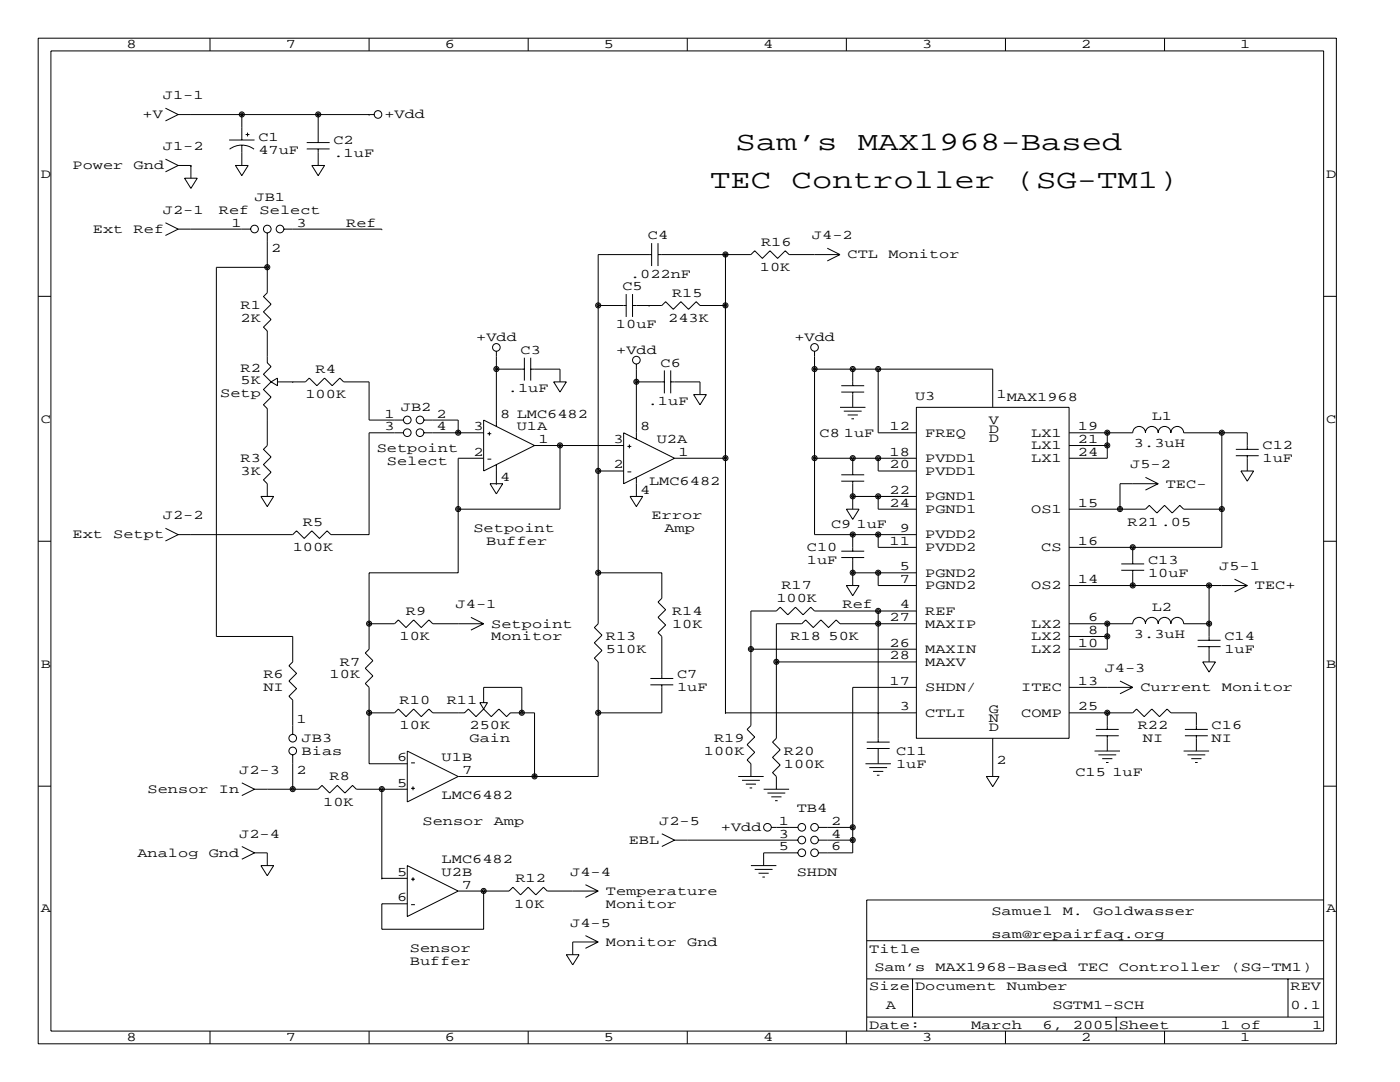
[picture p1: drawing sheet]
<svg xmlns="http://www.w3.org/2000/svg" width="279mm" height="216mm" viewBox="0 0 279 216" stroke-linecap="round" stroke-linejoin="round" font-family="sans-serif">
<g fill="none" stroke="#000" stroke-width=".2">
<path d="M7.6 7.6h259.1v200.7h-259.1zM10.2 10.2h254v195.5h-254zM41.9 7.6v2.6M73.7 7.6v2.6M105.4 7.6v2.6M137.2 7.6v2.6M168.9 7.6v2.6M200.7 7.6v2.6M232.4 7.6v2.6M33 31.7l2.6 1.3M33 21.6l2.6 1.3M35.6 22.9h39.1"/>
<path d="M35.6 33h2.5M35.6 33l-2.6 1.3M35.6 22.9l-2.6 1.2M36.8 35.6h2.6l-1.3 2zM38.1 33h.1M38.1 33v2.6M45.7 27.9h5.1M45.8 29.8a4.1 4.1 0 0 1 4.9 0M47 33h2.5l-1.2 2.1zM48.3 22.9v5M48.3 29v4M49 26.8h.8"/>
<path d="M49.4 26.5v.7M61.2 29.7h4.6M61.2 28.4h4.6M62.2 33h2.6l-1.3 2.1zM63.5 22.9v5.5M63.5 29.7v3.3M73.7 22.9h.1M7.6 59.1h2.6M33 44.4l2.6 1.3M35.6 45.7h14.4M35.6 45.7l-2.6 1.3M53.3 46.5v11.9l-.7 .8 1.5 1.5-1.5 1.5 1.5 1.6-1.5 1.5 .7 .7v6.4l.8 .8-1.5 1.5 1.5 1.5"/>
<path d="M53.3 53.3h-10.1v73.7h15.2v5.1l-.7 .7 1.5 1.6-1.5 1.5 1.5 1.5-1.5 1.5 .7 .8v6.9M56.6 45.7h19.6M76.2 45.7h.1M125 58.7v4.5M126.2 58.7v4.5M130 50.8h-10.6v73.7l-.8 .7 1.5 1.5-1.5 1.6 1.5 1.5-1.5 1.5 .8 .8v22.8h-28M130 48.5v4.6M131.3 50.8h18.6l.7-.8 1.5 1.6 1.6-1.6 1.5 1.6 1.5-1.6 .8 .8h10.1M131.3 48.5v4.6M144.8 50.8v91.4M165.1 49.5l2.5 1.3M167.6 50.8l-2.5 1.3"/>
<path d="M264.2 59.1h2.5M54.1 76.2l-1.5 1.5 1.5 1.5-1.5 1.6 .7 .7v7.4l-.7 .8 1.5 1.5-1.5 1.5 1.5 1.5-1.5 1.6 .7 .7v2.6M54.1 76.2l1.3-.8v1.6zM55.4 76.2h5.6l.7-.8 1.5 1.6 1.6-1.6 1.5 1.6 1.5-1.6 .8 .8h5.1v7.6h6.8M58.4 76.2h.1M99.1 70.1v15M99.1 73.7h5.5M104.6 71.4v4.5M105.9 73.7h5.9v2.5M105.9 71.4v4.5M110.5 76.2h2.5l-1.2 2zM119.4 61h.1"/>
<path d="M119.4 61h5.6M126.2 61h5.9l.7-.8 1.6 1.5 1.5-1.5 1.5 1.5 1.5-1.5 .8 .8h5.1M127 76.2h5.6M127 72.6v15M129.5 61h.1M132.6 73.9v4.6M133.9 76.2h5.8v2.5M133.9 73.9v4.6M138.4 78.7h2.6l-1.3 2.1zM162.6 70.1v36.6h20.3M162.6 73.7h35.5v7.6M167.9 77h4.6"/>
<path d="M167.9 78.2h4.6M170.2 73.7h.1M170.2 73.7v3.3M170.2 78.2v3.1M175.3 73.7v12.7h7.6M52.1 99.1h2.5l-1.3 2zM80.5 86.4h-6.8v20.3h-7.7l-.7-.8-1.5 1.5-1.6-1.5-1.5 1.5-1.5-1.5-.8 .8h-22.8M84.6 86.4h11.9M84.6 83.8h6.8v2.6M96.5 91.4h-5.1v22.9h-17.7v15.2l-.8 .8 1.5 1.5-1.5 1.5 1.5 1.6-1.5 1.5 .8 .8v15.2h7.6M96.5 83.8l10.2 5.1-10.2 5.1zM97.3 86.5h.7"/>
<path d="M97.3 91.6h.7M97.7 86.2v.7M97.8 96.5h2.5l-1.2 2.1zM99.1 96.5h.1M99.1 92.7v3.8M106.7 88.9h17.8M111.8 88.9h.1M111.8 88.9v12.7h-20.4M119.4 94h5.1M124.5 86.4l10.1 5-10.1 5.1zM125.2 89.1h.8M125.2 94.2h.8"/>
<path d="M125.6 88.7v.8M125.7 99.1h2.6l-1.3 2zM127 95.2v3.9M134.6 91.4h10.2M162.6 91.4h20.3M167.6 81.3h5.1M167.9 94.7h4.6M167.9 96h4.6M168.4 82h3.6M169.2 82.8h2M169.9 83.6h.5M170.2 99.1h12.7"/>
<path d="M170.2 91.4v3.3M170.2 96v5.6M175.3 99.1v2.5h7.6M175.3 91.4v2.6h7.6M182.9 81.3h30.5v66h-30.5zM213.4 86.4h12.7a1.27 1.27 0 0 1 1.2-1.3 1.27 1.27 0 0 1 1.3 1.3 1.27 1.27 0 0 1 1.3-1.3 1.27 1.27 0 0 1 1.2 1.3 1.27 1.27 0 0 1 1.3-1.3 1.27 1.27 0 0 1 1.3 1.3 1.27 1.27 0 0 1 1.2-1.3 1.27 1.27 0 0 1 1.3 1.3h12.7v3.3M213.4 88.9h7.6M221 86.4v5h-7.6M228.6 95.2l2.5 1.3M231.1 96.5h-7.6v5.1M231.1 96.5l-2.5 1.3M243.8 86.4v22.8h-30.4"/>
<path d="M246.6 89.7h4.6M246.6 90.9h4.6M247.6 94h2.6l-1.3 2zM248.9 90.9v3.1M7.6 108h2.6M33 105.4l2.6 1.3M35.6 106.7l-2.6 1.2M119.4 114.3h12.7v5.1l-.8 .7 1.5 1.6-1.5 1.5 1.5 1.5-1.5 1.5 .8 .8v8.4M167.9 110h4.6M167.9 111.3h4.6M168.9 101.6h2.5l-1.2 2zM168.9 116.8h2.5l-1.2 2.1z"/>
<path d="M170.2 106.7v3.3M170.2 111.3v5.5M170.2 114.3h12.7M175.3 114.3v2.5h7.6M175.3 106.7v2.5h7.6M213.4 101.6h15.2l.8-.8 1.5 1.6 1.5-1.6 1.5 1.6 1.6-1.6 .7 .8h7.6M213.4 116.8h35.5M223.8 112.5h4.5M223.8 113.8h4.5M226.1 109.2v3.3M226.1 113.8v3M241.3 116.8v11"/>
<path d="M243.8 101.6h.1M246.4 115.6l2.5 1.2M248.9 116.8l-2.5 1.3M264.2 108h2.5M73.7 124.5h5l.8-.8 1.5 1.5 1.5-1.5 1.6 1.5 1.5-1.5 .8 .8h10.1M94 123.2l2.5 1.3M96.5 124.5l-2.5 1.2M129.8 135.4h4.6M129.8 136.7h4.6M132.1 136.7v5.5h-12.7M149.9 129.5h33M154.9 132.1h28"/>
<path d="M175.3 121.9v26.2M182.9 137.2h-12.7v33h-6.9M182.9 121.9h-20.3l-.8-.7-1.5 1.5-1.6-1.5-1.5 1.5-1.5-1.5-.8 .7h-5v22.9l-.8 .7 1.5 1.6-1.5 1.5 1.5 1.5-1.5 1.5 .8 .8v2.5M182.9 124.5h-15.3l-.7-.8-1.5 1.5-1.6-1.5-1.5 1.5-1.5-1.5-.8 .8h-5.1v22.8l-.7 .8 1.5 1.5-1.5 1.5 1.5 1.6-1.5 1.5 .7 .7v2.6M213.4 124.5h12.7a1.27 1.27 0 0 1 1.2-1.3 1.27 1.27 0 0 1 1.3 1.3 1.27 1.27 0 0 1 1.3-1.3 1.27 1.27 0 0 1 1.2 1.3 1.27 1.27 0 0 1 1.3-1.3 1.27 1.27 0 0 1 1.3 1.3 1.27 1.27 0 0 1 1.2-1.3 1.27 1.27 0 0 1 1.3 1.3h5.1M213.4 137.2h12.7M213.4 127h7.6M221 124.5v5h-7.6M223.5 135.9l2.6 1.3M226.1 137.2l-2.6 1.2M239 127.8h4.6M239 129h4.6"/>
<path d="M240 132.1h2.6l-1.3 2zM241.3 124.5h.1M241.3 129v3.1M7.6 156.9h2.6M48.3 156.2l2.5 1.3M50.8 157.5h12.7l.8-.8 1.5 1.5 1.5-1.5 1.5 1.5 1.6-1.5 .7 .8h10.2M50.8 157.5l-2.5 1.2M58.4 150.6v6.9M76.2 157.5v17.8M81.3 149.9l10.1 5-10.1 5.1zM82 157.3h.8M82 152.2h.8"/>
<path d="M82.4 156.9v.8M95.8 140.2h1.5l-.8 1.3zM96.5 140.2v-3h7.6v5M96.5 141.5l-1.5 1.5-1.5-1.5-.8 .7h-6.3l-.8-.7-1.5 1.5-1.6-1.5-1.5 1.5-1.5-1.5-.8 .7h-5M96.5 141.5l1.5 1.5 1.6-1.5 1.5 1.5 .8-.8h4.8v12.7M144.8 142.2h.1M144.8 142.2h38.1M147.3 154.9h5.1M148.1 155.7h3.5M148.8 156.5h2.1M149.6 157.2h.5M152.4 157.5h5.1"/>
<path d="M153.2 158.2h3.5M153.9 159h2.1M154.7 159.8h.5M172.7 152.4h5.1M173 148.1h4.5M173 149.4h4.5M173.5 153.2h3.5M174.2 153.9h2.1M175 154.7h.5M175.3 142.2h.1M175.3 149.4v3M196.8 154.9h2.6l-1.3 2.1z"/>
<path d="M198.1 147.3v7.6M213.4 142.2h12.7l.7-.7 1.5 1.5 1.6-1.5 1.5 1.5 1.5-1.5 .8 .7h5.1v3.3M218.4 149.9h5.1M218.7 145.5h4.6M218.7 146.8h4.6M219.2 150.6h3.6M220 151.4h2M220.7 152.1h.5M221 142.2v3.3M221 146.8v3.1M236.2 149.9h5.1M236.5 145.5h4.5"/>
<path d="M236.5 146.8h4.5M237 150.6h3.5M237.7 151.4h2.1M238.5 152.1h.5M238.8 146.8v3.1M264.2 156.9h2.5M48.3 168.9l2.5 1.3M50.8 170.2h2.5v2.5M50.8 170.2l-2.5 1.2M52.1 172.7h2.5l-1.3 2.1zM76.2 175.3h.1M76.2 175.3h5.1"/>
<path d="M81.3 172.7l10.1 5.1-10.1 5.1zM82 175.4h.8M82.4 175.1v.7M91.4 177.8h10.2l.8-.8 1.5 1.6 1.5-1.6 1.5 1.6 1.6-1.6 .7 .8h10.2M96.5 177.8h.1M96.5 177.8v7.6h-20.3v-5.1h5.1M116.8 176.5l2.6 1.3M119.4 177.8l-2.6 1.3M132.1 166.4l2.5 1.2M134.6 167.6l-2.5 1.3M134.6 167.6h24.7M149.9 172.7h5"/>
<path d="M150.6 173.5h3.6M151.4 174.2h2M152.1 175h.6M153.9 165.1h5.4M159.3 170.2h-6.9v2.5M163.3 167.6h6.9M163.3 165.1h6.9M264.2 179.6h-91.2v26.1M82 180.5h.8M113 190.5h2.6l-1.3 2zM116.8 186.7l2.6 1.3M119.4 188l-2.6 1.2"/>
<path d="M119.4 188h-5.1v2.5M173 195.3h91.2M173 187.7h91.2M182.1 195.3v7.6M257 195.3v7.6M41.9 205.7v2.6M73.7 205.7v2.6M105.4 205.7v2.6M137.2 205.7v2.6M168.9 205.7v2.6M173 202.9h91.2M200.7 205.7v2.6"/>
<path d="M222.8 202.9v2.8M232.4 205.7v2.6"/>
<circle cx="48.3" cy="22.8" r=".51"/>
<circle cx="48.3" cy="22.8" r=".25"/>
<circle cx="63.5" cy="22.8" r=".51"/>
<circle cx="63.5" cy="22.8" r=".25"/>
<circle cx="75.4" cy="22.8" r=".76"/>
<circle cx="50.8" cy="45.7" r=".76"/>
<circle cx="53.3" cy="53.3" r=".51"/>
<circle cx="53.3" cy="45.7" r=".76"/>
<circle cx="53.3" cy="53.3" r=".25"/>
<circle cx="55.9" cy="45.7" r=".76"/>
<circle cx="144.8" cy="50.8" r=".51"/>
<circle cx="144.8" cy="50.8" r=".25"/>
<circle cx="99.1" cy="73.6" r=".51"/>
<circle cx="99.1" cy="69.3" r=".76"/>
<circle cx="99.1" cy="73.6" r=".25"/>
<circle cx="119.4" cy="60.9" r=".51"/>
<circle cx="119.4" cy="60.9" r=".25"/>
<circle cx="127" cy="76.2" r=".51"/>
<circle cx="127" cy="71.9" r=".76"/>
<circle cx="127" cy="76.2" r=".25"/>
<circle cx="144.8" cy="60.9" r=".51"/>
<circle cx="144.8" cy="60.9" r=".25"/>
<circle cx="162.6" cy="73.6" r=".51"/>
<circle cx="162.6" cy="69.3" r=".76"/>
<circle cx="162.6" cy="73.6" r=".25"/>
<circle cx="170.2" cy="73.6" r=".51"/>
<circle cx="170.2" cy="73.6" r=".25"/>
<circle cx="175.3" cy="73.6" r=".51"/>
<circle cx="175.3" cy="73.6" r=".25"/>
<circle cx="81.3" cy="86.3" r=".76"/>
<circle cx="81.3" cy="83.8" r=".76"/>
<circle cx="83.8" cy="86.3" r=".76"/>
<circle cx="83.8" cy="83.8" r=".76"/>
<circle cx="91.4" cy="86.3" r=".51"/>
<circle cx="91.4" cy="86.3" r=".25"/>
<circle cx="111.8" cy="88.9" r=".51"/>
<circle cx="111.8" cy="88.9" r=".25"/>
<circle cx="119.4" cy="94" r=".51"/>
<circle cx="119.4" cy="94" r=".25"/>
<circle cx="144.8" cy="91.4" r=".51"/>
<circle cx="144.8" cy="91.4" r=".25"/>
<circle cx="162.6" cy="91.4" r=".51"/>
<circle cx="162.6" cy="91.4" r=".25"/>
<circle cx="170.2" cy="99" r=".51"/>
<circle cx="170.2" cy="91.4" r=".51"/>
<circle cx="170.2" cy="99" r=".25"/>
<circle cx="170.2" cy="91.4" r=".25"/>
<circle cx="175.3" cy="99" r=".51"/>
<circle cx="175.3" cy="91.4" r=".51"/>
<circle cx="175.3" cy="99" r=".25"/>
<circle cx="175.3" cy="91.4" r=".25"/>
<circle cx="221" cy="88.9" r=".51"/>
<circle cx="221" cy="86.3" r=".51"/>
<circle cx="221" cy="88.9" r=".25"/>
<circle cx="221" cy="86.3" r=".25"/>
<circle cx="243.8" cy="86.3" r=".51"/>
<circle cx="243.8" cy="86.3" r=".25"/>
<circle cx="91.4" cy="101.6" r=".51"/>
<circle cx="91.4" cy="101.6" r=".25"/>
<circle cx="119.4" cy="114.3" r=".51"/>
<circle cx="119.4" cy="114.3" r=".25"/>
<circle cx="170.2" cy="106.7" r=".51"/>
<circle cx="170.2" cy="114.3" r=".51"/>
<circle cx="170.2" cy="114.3" r=".25"/>
<circle cx="170.2" cy="106.7" r=".25"/>
<circle cx="175.3" cy="106.7" r=".51"/>
<circle cx="175.3" cy="114.3" r=".51"/>
<circle cx="175.3" cy="114.3" r=".25"/>
<circle cx="175.3" cy="106.7" r=".25"/>
<circle cx="223.5" cy="101.6" r=".51"/>
<circle cx="223.5" cy="101.6" r=".25"/>
<circle cx="226.1" cy="109.2" r=".51"/>
<circle cx="226.1" cy="116.8" r=".51"/>
<circle cx="226.1" cy="109.2" r=".25"/>
<circle cx="226.1" cy="116.8" r=".25"/>
<circle cx="241.3" cy="116.8" r=".51"/>
<circle cx="241.3" cy="116.8" r=".25"/>
<circle cx="243.8" cy="101.6" r=".51"/>
<circle cx="243.8" cy="101.6" r=".25"/>
<circle cx="73.7" cy="124.4" r=".51"/>
<circle cx="73.7" cy="124.4" r=".25"/>
<circle cx="149.9" cy="129.5" r=".51"/>
<circle cx="149.9" cy="129.5" r=".25"/>
<circle cx="154.9" cy="132.1" r=".51"/>
<circle cx="154.9" cy="132.1" r=".25"/>
<circle cx="175.3" cy="121.9" r=".51"/>
<circle cx="175.3" cy="124.4" r=".51"/>
<circle cx="175.3" cy="124.4" r=".25"/>
<circle cx="175.3" cy="121.9" r=".25"/>
<circle cx="221" cy="127" r=".51"/>
<circle cx="221" cy="124.4" r=".51"/>
<circle cx="221" cy="124.4" r=".25"/>
<circle cx="221" cy="127" r=".25"/>
<circle cx="241.3" cy="124.4" r=".51"/>
<circle cx="241.3" cy="124.4" r=".25"/>
<circle cx="58.4" cy="157.5" r=".51"/>
<circle cx="58.4" cy="149.8" r=".76"/>
<circle cx="58.4" cy="147.3" r=".76"/>
<circle cx="58.4" cy="157.5" r=".25"/>
<circle cx="73.7" cy="142.2" r=".51"/>
<circle cx="73.7" cy="142.2" r=".25"/>
<circle cx="76.2" cy="157.5" r=".51"/>
<circle cx="76.2" cy="157.5" r=".25"/>
<circle cx="104.1" cy="142.2" r=".51"/>
<circle cx="104.1" cy="142.2" r=".25"/>
<circle cx="106.7" cy="154.9" r=".51"/>
<circle cx="106.7" cy="154.9" r=".25"/>
<circle cx="119.4" cy="142.2" r=".51"/>
<circle cx="119.4" cy="142.2" r=".25"/>
<circle cx="221" cy="142.2" r=".51"/>
<circle cx="221" cy="142.2" r=".25"/>
<circle cx="96.5" cy="177.8" r=".51"/>
<circle cx="96.5" cy="177.8" r=".25"/>
<circle cx="153.2" cy="165.1" r=".76"/>
<circle cx="160" cy="170.2" r=".76"/>
<circle cx="160" cy="165.1" r=".76"/>
<circle cx="160" cy="167.6" r=".76"/>
<circle cx="162.6" cy="170.2" r=".76"/>
<circle cx="162.6" cy="165.1" r=".76"/>
<circle cx="162.6" cy="167.6" r=".76"/>
<circle cx="170.2" cy="165.1" r=".51"/>
<circle cx="170.2" cy="167.6" r=".51"/>
<circle cx="170.2" cy="165.1" r=".25"/>
<circle cx="170.2" cy="167.6" r=".25"/>
</g>
<g font-size="5.3">
<text x="146.8" y="30">Sam’s</text>
<text x="171.2" y="30">MAX1968-Based</text>
<text x="141.7" y="37.6">TEC</text>
<text x="158" y="37.6">Controller</text>
<text x="202.7" y="37.6">(SG-TM1)</text>
</g>
<g font-size="2.6">
<text x="25.3" y="9.7">8</text>
<text x="57" y="9.7">7</text>
<text x="88.8" y="9.7">6</text>
<text x="120.5" y="9.7">5</text>
<text x="152.3" y="9.7">4</text>
<text x="184" y="9.7">3</text>
<text x="215.8" y="9.7">2</text>
<text x="247.5" y="9.7">1</text>
<text x="28.4" y="23.6">+V</text>
<text x="32.5" y="19.8">J1-1</text>
<text x="76.7" y="23.6">+Vdd</text>
<text x="32.5" y="30">J1-2</text>
<text x="51.6" y="28.2">C1</text>
<text x="66.5" y="28.7">C2</text>
<text x="8.1" y="35.5">D</text>
<text x="14.5" y="33.8">Power</text>
<text x="26.7" y="33.8">Gnd</text>
<text x="51.6" y="30.7">47uF</text>
<text x="66.5" y="31.2">.1uF</text>
<text x="264.7" y="35.5">D</text>
<text x="50.8" y="40.1">JB1</text>
<text x="18.5" y="46.5">Ext</text>
<text x="26.7" y="46.5">Ref</text>
<text x="32.5" y="42.7">J2-1</text>
<text x="43.7" y="42.7">Ref</text>
<text x="46.2" y="45.2">1</text>
<text x="51.8" y="42.7">Select</text>
<text x="59.2" y="45.2">3</text>
<text x="69.1" y="45.2">Ref</text>
<text x="129.3" y="47.8">C4</text>
<text x="162.1" y="47.8">J4-2</text>
<text x="54.1" y="50.3">2</text>
<text x="151.9" y="49">R16</text>
<text x="169.2" y="51.6">CTL</text>
<text x="177.3" y="51.6">Monitor</text>
<text x="124.2" y="57.9">C5</text>
<text x="125.7" y="55.4">.022nF</text>
<text x="134.1" y="59.2">R15</text>
<text x="151.6" y="54.1">10K</text>
<text x="48" y="61.7">R1</text>
<text x="48" y="64.3">2K</text>
<text x="122.9" y="65.5">10uF</text>
<text x="133.3" y="64.3">243K</text>
<text x="95" y="68.1">+Vdd</text>
<text x="103.9" y="70.6">C3</text>
<text x="123" y="70.6">+Vdd</text>
<text x="158.5" y="68.1">+Vdd</text>
<text x="48" y="74.2">R2</text>
<text x="48" y="76.7">5K</text>
<text x="63" y="74.4">R4</text>
<text x="131.8" y="73.2">C6</text>
<text x="43.9" y="79.2">Setp</text>
<text x="61" y="79.5">100K</text>
<text x="76.7" y="83.3">1</text>
<text x="80" y="82">JB2</text>
<text x="87.1" y="83.3">2</text>
<text x="99.8" y="83.3">8 LMC6482</text>
<text x="101.3" y="78.2">.1uF</text>
<text x="129.3" y="80.8">.1uF</text>
<text x="182.6" y="79.8">U3</text>
<text x="198.9" y="79.5">1MAX1968</text>
<text x="229.9" y="83.8">L1</text>
<text x="8.1" y="84.3">C</text>
<text x="76.7" y="85.9">3</text>
<text x="87.1" y="85.9">4</text>
<text x="94.5" y="85.9">3</text>
<text x="103.1" y="85.9">U1A</text>
<text x="107.4" y="88.4">1</text>
<text x="122.4" y="88.4">3</text>
<text x="127.8" y="85.9">8</text>
<text x="131.1" y="88.4">U2A</text>
<text x="163.6" y="87.1">C8 1uF</text>
<text x="177.5" y="85.9">12</text>
<text x="184.7" y="87.1">FREQ</text>
<text x="197.4" y="84.6">V</text>
<text x="197.4" y="86.4">D</text>
<text x="197.4" y="88.1">D</text>
<text x="205.8" y="89.7">LX1</text>
<text x="205.8" y="87.1">LX1</text>
<text x="215.1" y="88.4">21</text>
<text x="215.1" y="85.9">19</text>
<text x="226.3" y="89.2">3.3uH</text>
<text x="252" y="89.7">C12</text>
<text x="264.7" y="84.3">C</text>
<text x="48" y="92.2">R3</text>
<text x="48" y="94.7">3K</text>
<text x="75.2" y="90.2">Setpoint</text>
<text x="77.2" y="92.7">Select</text>
<text x="94.5" y="90.9">2</text>
<text x="122.4" y="93.5">2</text>
<text x="135.4" y="90.9">1</text>
<text x="177.5" y="90.9">18</text>
<text x="177.5" y="93.5">20</text>
<text x="184.7" y="92.2">PVDD1</text>
<text x="184.7" y="94.7">PVDD1</text>
<text x="205.8" y="92.2">LX1</text>
<text x="215.1" y="90.9">24</text>
<text x="225.6" y="93.5">J5-2</text>
<text x="252" y="92.2">1uF</text>
<text x="99.8" y="96">4</text>
<text x="127.8" y="98.6">4</text>
<text x="129.5" y="96.8">LMC6482</text>
<text x="177.5" y="98.6">22</text>
<text x="177.5" y="101.1">24</text>
<text x="184.7" y="99.8">PGND1</text>
<text x="215.1" y="101.1">15</text>
<text x="232.7" y="97.3">TEC-</text>
<text x="14.5" y="107.4">Ext</text>
<text x="22.6" y="107.4">Setpt</text>
<text x="32.5" y="103.6">J2-2</text>
<text x="60.5" y="104.9">R5</text>
<text x="94.5" y="106.2">Setpoint</text>
<text x="130" y="103.6">Error</text>
<text x="132.6" y="106.2">Amp</text>
<text x="165.9" y="105.4">C9 1uF</text>
<text x="179.6" y="106.2">9</text>
<text x="184.7" y="102.4">PGND1</text>
<text x="184.7" y="107.4">PVDD2</text>
<text x="205.8" y="102.4">OS1</text>
<text x="225" y="104.9">R21 .05</text>
<text x="58.4" y="110">100K</text>
<text x="97" y="108.7">Buffer</text>
<text x="161" y="110">C10</text>
<text x="161" y="112.5">1uF</text>
<text x="177.5" y="108.7">11</text>
<text x="179.6" y="113.8">5</text>
<text x="184.7" y="110">PVDD2</text>
<text x="207.8" y="110">CS</text>
<text x="215.1" y="108.7">16</text>
<text x="229.1" y="112.5">C13</text>
<text x="243.3" y="113.8">J5-1</text>
<text x="156" y="117.6">R17</text>
<text x="179.6" y="116.3">7</text>
<text x="184.7" y="115.1">PGND2</text>
<text x="184.7" y="117.6">PGND2</text>
<text x="205.8" y="117.6">OS2</text>
<text x="215.1" y="116.3">14</text>
<text x="229.1" y="115.1">10uF</text>
<text x="250.4" y="117.6">TEC+</text>
<text x="81" y="122.7">R9</text>
<text x="90.9" y="121.4">J4-1</text>
<text x="98" y="125.2">Setpoint</text>
<text x="134.1" y="122.7">R14</text>
<text x="134.1" y="125.2">10K</text>
<text x="154.9" y="120.1">100K</text>
<text x="168.1" y="121.4">Ref</text>
<text x="177.5" y="124">27</text>
<text x="179.6" y="121.4">4</text>
<text x="184.7" y="122.7">REF</text>
<text x="184.7" y="125.2">MAXIP</text>
<text x="205.8" y="125.2">LX2</text>
<text x="217.2" y="124">6</text>
<text x="229.9" y="121.9">L2</text>
<text x="79.8" y="127.8">10K</text>
<text x="98" y="127.8">Monitor</text>
<text x="120.9" y="127.8">R13</text>
<text x="120.9" y="130.3">510K</text>
<text x="157.7" y="127.8">R18 50K</text>
<text x="177.5" y="129">26</text>
<text x="177.5" y="131.6">28</text>
<text x="184.7" y="130.3">MAXIN</text>
<text x="205.8" y="127.8">LX2</text>
<text x="205.8" y="130.3">LX2</text>
<text x="215.1" y="129">10</text>
<text x="217.2" y="126.5">8</text>
<text x="226.3" y="127.3">3.3uH</text>
<text x="244.3" y="127.8">C14</text>
<text x="244.3" y="130.3">1uF</text>
<text x="8.1" y="133.2">B</text>
<text x="52.6" y="135.4">R6</text>
<text x="52.6" y="137.9">NI</text>
<text x="65.8" y="135.4">10K</text>
<text x="67.8" y="132.8">R7</text>
<text x="135.1" y="135.4">C7</text>
<text x="135.1" y="137.9">1uF</text>
<text x="177.5" y="136.7">17</text>
<text x="184.7" y="132.8">MAXV</text>
<text x="184.7" y="137.9">SHDN/</text>
<text x="203.8" y="137.9">ITEC</text>
<text x="215.1" y="136.7">13</text>
<text x="220.5" y="134.1">J4-3</text>
<text x="227.6" y="137.9">Current</text>
<text x="243.8" y="137.9">Monitor</text>
<text x="264.7" y="133.2">B</text>
<text x="79.8" y="140.5">R10</text>
<text x="89.2" y="140.5">R11</text>
<text x="179.6" y="141.7">3</text>
<text x="184.7" y="143">CTLI</text>
<text x="197.4" y="142.2">G</text>
<text x="203.8" y="143">COMP</text>
<text x="215.1" y="141.7">25</text>
<text x="59.2" y="144.3">1</text>
<text x="60.2" y="148.1">JB3</text>
<text x="79.8" y="145.5">10K</text>
<text x="93.7" y="145.5">250K</text>
<text x="93.7" y="148.1">Gain</text>
<text x="142.5" y="148.1">R19</text>
<text x="197.4" y="144">N</text>
<text x="197.4" y="145.8">D</text>
<text x="227.1" y="145.5">R22</text>
<text x="228.1" y="148.1">NI</text>
<text x="241.8" y="145.5">C16</text>
<text x="241.8" y="148.1">NI</text>
<text x="47.8" y="154.4">J2-3</text>
<text x="59.2" y="154.4">2</text>
<text x="60.2" y="150.6">Bias</text>
<text x="65.8" y="155.7">R8</text>
<text x="79.2" y="151.9">6</text>
<text x="88.1" y="151.9">U1B</text>
<text x="92.2" y="154.4">7</text>
<text x="140.5" y="150.6">100K</text>
<text x="156.5" y="150.6">R20</text>
<text x="156.5" y="153.2">100K</text>
<text x="178.8" y="150.6">C11</text>
<text x="178.8" y="153.2">1uF</text>
<text x="198.9" y="152.4">2</text>
<text x="214.6" y="154.9">C15 1uF</text>
<text x="29.5" y="158.2">Sensor</text>
<text x="43.7" y="158.2">In</text>
<text x="64.5" y="160.8">10K</text>
<text x="79.2" y="157">5</text>
<text x="88.1" y="159.5">LMC6482</text>
<text x="47.8" y="167.1">J2-4</text>
<text x="84.3" y="164.6">Sensor</text>
<text x="98.6" y="164.6">Amp</text>
<text x="131.6" y="164.6">J2-5</text>
<text x="143.9" y="165.9">+Vdd</text>
<text x="155.4" y="164.6">1</text>
<text x="155.4" y="167.1">3</text>
<text x="159" y="162.1">TB4</text>
<text x="165.9" y="164.6">2</text>
<text x="165.9" y="167.1">4</text>
<text x="27.4" y="170.9">Analog</text>
<text x="41.7" y="170.9">Gnd</text>
<text x="88.1" y="172.2">LMC6482</text>
<text x="125.5" y="168.4">EBL</text>
<text x="155.4" y="169.7">5</text>
<text x="165.9" y="169.7">6</text>
<text x="79.2" y="174.8">5</text>
<text x="79.2" y="179.8">6</text>
<text x="88.1" y="174.8">U2B</text>
<text x="92.2" y="177.3">7</text>
<text x="102.9" y="176">R12</text>
<text x="113.8" y="174.8">J4-4</text>
<text x="120.9" y="178.6">Temperature</text>
<text x="159" y="174.8">SHDN</text>
<text x="8.1" y="182.1">A</text>
<text x="102.6" y="181.1">10K</text>
<text x="113.8" y="184.9">J4-5</text>
<text x="120.9" y="181.1">Monitor</text>
<text x="197.9" y="182.6">Samuel</text>
<text x="212.1" y="182.6">M.</text>
<text x="218.2" y="182.6">Goldwasser</text>
<text x="264.7" y="182.1">A</text>
<text x="81.8" y="190">Sensor</text>
<text x="120.9" y="188.7">Monitor</text>
<text x="137.2" y="188.7">Gnd</text>
<text x="173.5" y="190.2">Title</text>
<text x="197.9" y="187.2">sam@repairfaq.org</text>
<text x="81.8" y="192.5">Buffer</text>
<text x="173.5" y="197.6">Size Document</text>
<text x="174.5" y="193.8">Sam’s</text>
<text x="186.7" y="193.8">MAX1968-Based</text>
<text x="200.9" y="197.6">Number</text>
<text x="215.1" y="193.8">TEC</text>
<text x="223.3" y="193.8">Controller</text>
<text x="245.6" y="193.8">(SG-TM1)</text>
<text x="257.6" y="197.6">REV</text>
<text x="176.8" y="201.4">A</text>
<text x="210.1" y="201.4">SGTM1-SCH</text>
<text x="257.6" y="201.4">0.1</text>
<text x="25.3" y="207.8">8</text>
<text x="57" y="207.8">7</text>
<text x="88.8" y="207.8">6</text>
<text x="120.5" y="207.8">5</text>
<text x="152.3" y="207.8">4</text>
<text x="173.5" y="205.2">Date:</text>
<text x="184" y="207.8">3</text>
<text x="193.8" y="205.2">March</text>
<text x="208" y="205.2">6,</text>
<text x="214.1" y="205.2">2005 Sheet</text>
<text x="215.8" y="207.8">2</text>
<text x="243.6" y="205.2">1</text>
<text x="247.5" y="207.8">1</text>
<text x="247.7" y="205.2">of</text>
<text x="261.9" y="205.2">1</text>
</g>
</svg>
